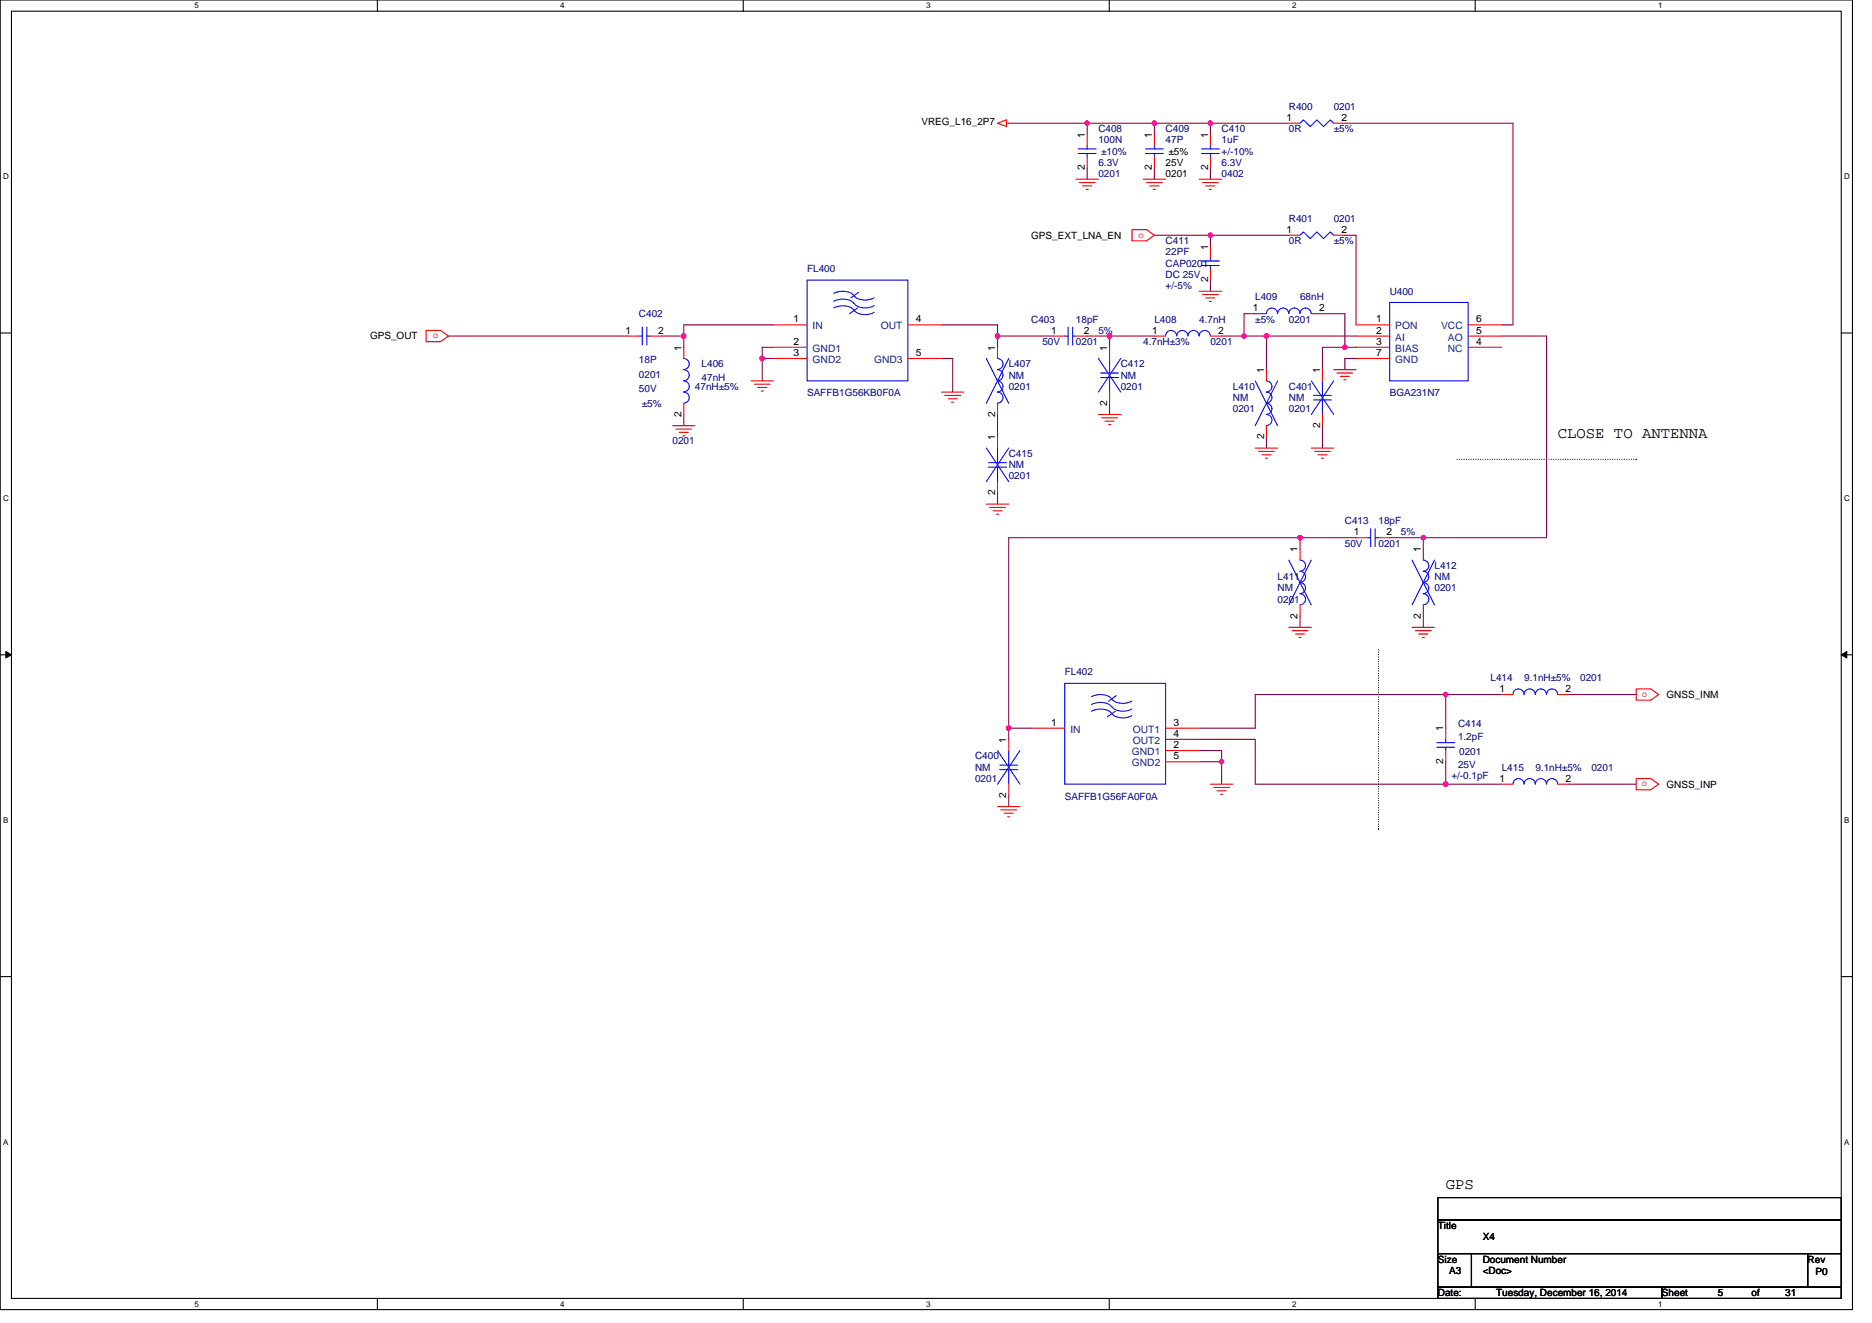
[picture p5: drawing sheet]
<svg xmlns="http://www.w3.org/2000/svg" width="297mm" height="210mm" viewBox="0 0 297 210" stroke-linecap="round" stroke-linejoin="round" font-family="sans-serif">
<path d="M0 0h293.9v207.9h-293.9zM1.8 1.8h290.4v204.3h-290.4z" fill="none" stroke="#000" stroke-width=".17"/>
<g fill="#fff">
<path d="M30.8 .2h.7v1.4h-.7z"/>
<path d="M30.8 206.3h.7v1.4h-.7z"/>
</g>
<path d="M59.9 0v1.8M59.9 206.1v1.8" fill="none" stroke="#000" stroke-width=".17"/>
<g fill="#fff">
<path d="M88.9 .2h.7v1.4h-.7z"/>
<path d="M88.9 206.3h.7v1.4h-.7z"/>
</g>
<path d="M117.9 0v1.8M117.9 206.1v1.8" fill="none" stroke="#000" stroke-width=".17"/>
<g fill="#fff">
<path d="M147 .2h.7v1.4h-.7z"/>
<path d="M147 206.3h.7v1.4h-.7z"/>
</g>
<path d="M176 0v1.8M176 206.1v1.8" fill="none" stroke="#000" stroke-width=".17"/>
<g fill="#fff">
<path d="M205 .2h.7v1.4h-.7z"/>
<path d="M205 206.3h.7v1.4h-.7z"/>
</g>
<path d="M234.1 0v1.8M234.1 206.1v1.8" fill="none" stroke="#000" stroke-width=".17"/>
<g fill="#fff">
<path d="M263.1 .2h.7v1.4h-.7z"/>
<path d="M263.1 206.3h.7v1.4h-.7z"/>
<path d="M.5 27.3h.9v1.4h-.9z"/>
<path d="M292.6 27.3h.9v1.4h-.9z"/>
<path d="M.5 78.4h.9v1.4h-.9z"/>
<path d="M292.6 78.4h.9v1.4h-.9z"/>
</g>
<path d="M0 52.9h1.8M292.2 52.9h1.7" fill="none" stroke="#000" stroke-width=".17"/>
<g fill="#fff">
<path d="M.5 129.5h.8v1.4h-.8z"/>
<path d="M292.6 129.5h.9v1.4h-.9z"/>
</g>
<path d="M0 103.9h1.8M292.2 103.9h1.7" fill="none" stroke="#000" stroke-width=".17"/>
<path d="M.9 103.4l.9 .5-.9 .5zM292.2 103.9l.8-.5v1z" fill="#000" stroke="#000" stroke-width=".16"/>
<g fill="#fff">
<path d="M.5 180.5h.8v1.4h-.8z"/>
<path d="M292.6 180.5h.9v1.4h-.9z"/>
</g>
<path d="M0 155h1.8M292.2 155h1.7M228.2 190.1h64v3.5h-64zM228.2 193.6h64v5.4h-64zM228.2 199h5.3v5.3h-5.3zM233.5 199h53.3v5.3h-53.3zM286.8 199h5.4v5.3h-5.4zM228.2 204.3h35.5v1.8h-35.5zM263.7 204.3h28.5v1.8h-28.5z" fill="none" stroke="#000" stroke-width=".17"/>
<path d="M231.2 72.9h28.4M259.6 72.9h.1M218.7 103.1v28.5M218.7 131.6h.1" fill="none" stroke="#000" stroke-width=".17" stroke-dasharray="0 .3"/>
<g fill="none" stroke="#800040" stroke-width=".17">
<path d="M160.1 19.6h12.4M172.5 19.6v1.7M172.5 19.6h10.7M183.2 19.6h8.9M183.2 19.6v1.7M192.1 19.6h12.4M192.1 19.6v1.7M213.4 19.6h26.7v32h-1.8M172.5 26.7v1.7M183.2 37.3h8.9M183.2 26.7v1.7M192.1 37.3h12.4"/>
<path d="M192.1 26.7v1.7M192.1 37.3v1.8M213.4 37.3h1.8v14.3M71.2 53.3h28.4M104.9 53.3h3.6M108.5 53.3v1.8M120.9 56.9v3.6M120.9 56.9h1.8M122.7 51.6h-14.2v1.7M122.7 55.1h-1.8v1.8M149.4 51.6h8.9v1.7M149.4 56.9h1.8v5.3"/>
<path d="M158.3 53.3v1.8M158.3 53.3h8.9M172.5 53.3h3.6M176.1 53.3v1.8M176.1 53.3h7.1M192.1 44.4v1.8M193.8 53.3h3.6M197.4 53.3h3.6M199.2 49.8h-1.8v3.5M201 53.3h14.2M201 53.3v5.4M209.8 49.8h3.6v5.3"/>
<path d="M213.4 55.1h1.8M213.4 55.1h-3.6v3.6M215.2 56.9h-1.8v1.8M238.3 53.3h7.1v32h-19.6M108.5 65.8v1.8M158.3 78.2v1.8M158.3 65.8v3.5M176.1 64v1.8M201 69.3v1.8M209.8 67.6v3.5M206.3 85.3h-46.2v30.3h3.5M206.3 97.8v1.8"/>
<path d="M206.3 85.3v1.8M206.3 85.3h8.9M220.5 85.3h5.3M225.8 97.8v1.8M225.8 85.3v1.8M160.1 115.6v1.7M190.3 117.3h8.9v7.2h30.2M190.3 119.1h3.5v1.8M229.4 110.2v5.4M229.4 110.2h-30.2v5.4h-8.9M229.4 110.2h8.9M249 110.2h10.6"/>
<path d="M160.1 126.2v1.8M190.3 120.9h3.5v3.6M229.4 120.9v3.6M229.4 124.5h8.9M249 124.5h10.6"/>
</g>
<g fill="#f0f" stroke="#f0f" stroke-width=".17">
<circle cx="229.4" cy="124.4" r=".35"/>
<circle cx="229.4" cy="110.2" r=".35"/>
<circle cx="120.9" cy="56.9" r=".35"/>
<circle cx="213.4" cy="55.1" r=".35"/>
<circle cx="197.4" cy="53.3" r=".35"/>
<circle cx="200.9" cy="53.3" r=".35"/>
<circle cx="192.1" cy="37.3" r=".35"/>
<circle cx="176" cy="53.3" r=".35"/>
<circle cx="160" cy="115.6" r=".35"/>
<circle cx="192.1" cy="19.5" r=".35"/>
<circle cx="183.2" cy="19.5" r=".35"/>
<circle cx="172.5" cy="19.5" r=".35"/>
<circle cx="193.8" cy="120.9" r=".35"/>
<circle cx="225.8" cy="85.3" r=".35"/>
<circle cx="206.3" cy="85.3" r=".35"/>
<circle cx="108.5" cy="53.3" r=".35"/>
<circle cx="158.3" cy="53.3" r=".35"/>
</g>
<g fill="none" stroke="#f00" stroke-width=".17">
<path d="M158.3 19.6l1.4-.6v1.1zM159.7 19.6h.4M204.5 19.6h1.8M211.6 19.6h1.8M170.7 28.4h3.6M171.3 29h2.5M171.8 29.5h1.4M172.3 30.1h.4M172.5 21.3v1.8M172.5 24.9v1.8M179.6 36.4h2.3l1.3 .9-1.3 .9h-2.3zM181.4 28.4h3.6"/>
<path d="M181.9 29h2.5M182.5 29.5h1.4M183 30.1h.3M183.2 21.3v1.8M183.2 24.9v1.8M190.3 28.4h3.5M190.8 29h2.5M191.3 29.5h1.5M191.9 30.1h.3M192.1 21.3v1.8M192.1 24.9v1.8M192.1 39.1v1.8"/>
<path d="M204.5 37.3h1.8M211.6 37.3h1.8M67.6 52.5h2.3l1.3 .8-1.3 .9h-2.3zM99.6 53.3h1.8M103.2 53.3h1.7M108.5 55.1v1.8M122.7 51.6h5.4M122.7 56.9h5.4M122.7 55.1h5.4M144.1 51.6h5.3M144.1 56.9h5.3M158.3 55.1v1.8"/>
<path d="M167.2 53.3h1.7M170.7 53.3h1.8M176.1 55.1v1.8M183.2 53.3h1.8M190.3 46.2h3.5M190.8 46.8h2.5M191.3 47.3h1.5M191.9 47.8h.3M192.1 42.7v1.7M192.1 53.3h1.7M199.2 49.8h1.8M201 58.7v1.8"/>
<path d="M208.1 49.8h1.7M209.8 58.7v1.8M211.6 58.7h3.6M212.2 59.2h2.4M212.7 59.7h1.4M215.2 51.6h5.3M215.2 53.3h5.3M215.2 55.1h5.3M215.2 56.9h5.3M233 51.6h5.3M233 53.3h5.3M233 55.1h5.3"/>
<path d="M106.7 67.6h3.6M107.2 68.1h2.5M107.8 68.6h1.4M108.3 69.2h.4M108.5 64v1.8M119.2 60.5h3.5M119.7 61h2.5M120.2 61.5h1.5M120.8 62.1h.3M149.4 62.2h3.5M149.9 62.8h2.5M150.4 63.3h1.5"/>
<path d="M151 63.8h.3M158.3 64v1.8M158.3 69.3v1.8M158.3 76.5v1.7M174.3 65.8h3.5M174.8 66.3h2.5M175.3 66.8h1.5M175.9 67.4h.3M176.1 62.2v1.8M199.2 71.1h3.5M199.7 71.6h2.5M200.2 72.2h1.5"/>
<path d="M200.8 72.7h.3M201 67.6v1.7M208.1 71.1h3.5M208.6 71.6h2.5M209.1 72.2h1.5M209.7 72.7h.3M209.8 65.8v1.8M213.2 60.3h.4M156.5 80h3.6M157 80.5h2.5M157.6 81.1h1.4M158.1 81.6h.4"/>
<path d="M204.5 99.6h3.6M206.3 87.1v1.8M206.3 96v1.8M215.2 85.3h1.8M218.7 85.3h1.8M224.1 99.6h3.5M225.8 87.1v1.8M225.8 96v1.8M160.1 117.3v1.8M163.6 115.6h5.3M185 115.6h5.3M185 117.3h5.3"/>
<path d="M185 119.1h5.3M205 100.1h2.5M205.6 100.6h1.4M206.1 101.2h.4M224.6 100.1h2.5M225.1 100.6h1.5M225.7 101.2h.3M229.4 115.6v1.7M229.4 119.1v1.8M238.3 110.2h1.8M247.2 110.2h1.8M259.6 109.3h2.3l1.3 .9-1.3 .9h-2.3z"/>
<path d="M158.3 128h3.5M158.8 128.5h2.5M159.3 129.1h1.5M159.9 129.6h.3M160.1 124.5v1.7M185 120.9h5.3M192.1 124.5h3.5M192.6 125h2.5M193.1 125.5h1.5M193.7 126.1h.3M238.3 124.5h1.8M247.2 124.5h1.8"/>
<path d="M259.6 123.6h2.3l1.3 .9-1.3 .8h-2.3z"/>
</g>
<g fill="none" stroke="#00f" stroke-width=".17">
<path d="M206.3 19.6l.5-.6 1.1 1.1 1.1-1.1 1 1.1 1.1-1.1 .5 .6M171.1 23.6h2.8M171.1 24.4h2.8M172.5 23.1v.5M172.5 24.4v.5M181.8 23.6h2.8M181.8 24.4h2.8M183.2 23.1v.5M183.2 24.4v.5M190.6 23.6h2.9M190.6 24.4h2.9M192.1 23.1v.5"/>
<path d="M192.1 24.4v.5M206.3 37.3l.5-.5 1.1 1.1 1.1-1.1 1 1.1 1.1-1.1 .5 .5M101.4 53.3h.5M101.9 51.9v2.9M102.6 51.9v2.9M102.6 53.3h.6M108.5 56.9a.88 .88 0 0 1 .9 .9 .88 .88 0 0 1-.9 .9 .89 .89 0 0 1 .9 .8 .89 .89 0 0 1-.9 .9M128.1 44.4h16v16.1h-16zM132.3 46.6a3 3 0 0 1 3 .1l.2 .2M132.3 48.9a3 3 0 0 1 3 .1l.2 .2M132.3 47.8a3 3 0 0 1 3 .1l.2 .3M135.5 48.2a2.56 2.56 0 0 0 3.2 .3"/>
<path d="M135.5 49.2a2.57 2.57 0 0 0 3.2 .4M135.5 46.9a2.6 2.6 0 0 0 3.2 .4M136.1 48.9l-1.3 .9M136.2 46.4l-1.2 .9M156.5 56.9l3.6 7.1M158.3 56.9a.88 .88 0 0 1 .8 .9 .88 .88 0 0 1-.8 .9 .89 .89 0 0 1 .8 .8 .89 .89 0 0 1-.8 .9M160.1 56.9l-3.6 7.1M168.9 53.3h.6M169.5 51.9v2.9M170.2 51.9v2.9M170.2 53.3h.5M174.3 56.9l3.5 5.3"/>
<path d="M174.6 59.2h2.9M174.6 59.9h2.9M176.1 56.9v2.3M176.1 59.9v2.3M177.8 56.9l-3.5 5.3M185 53.3a.88 .88 0 0 1 .8-.8 .88 .88 0 0 1 .9 .8 .89 .89 0 0 1 .9-.8 .89 .89 0 0 1 .9 .8 .89 .89 0 0 1 .9-.8 .89 .89 0 0 1 .9 .8M190.3 53.3a.88 .88 0 0 1 .9-.8 .88 .88 0 0 1 .8 .8M190.6 41.4h2.9M190.6 42.1h2.9M192.1 40.9v.5M192.1 42.1v.6M201 49.8a.88 .88 0 0 1 .8-.9 .88 .88 0 0 1 .9 .9"/>
<path d="M202.7 49.8a.88 .88 0 0 1 .9-.9 .88 .88 0 0 1 .9 .9 .89 .89 0 0 1 .9-.9 .89 .89 0 0 1 .9 .9 .89 .89 0 0 1 .9-.9 .89 .89 0 0 1 .8 .9M220.5 48h12.5v12.5h-12.5zM108.5 60.5a.88 .88 0 0 1 .9 .8 .88 .88 0 0 1-.9 .9M108.5 62.2a.88 .88 0 0 1 .9 .9 .88 .88 0 0 1-.9 .9M156.5 71.1l3.6 5.4M156.9 73.4h2.8M156.9 74.1h2.8M158.3 60.5a.88 .88 0 0 1 .8 .8 .88 .88 0 0 1-.8 .9M158.3 62.2a.88 .88 0 0 1 .8 .9 .88 .88 0 0 1-.8 .9M158.3 71.1v2.3M158.3 74.1v2.4M160.1 71.1l-3.6 5.4"/>
<path d="M199.2 60.5l3.5 7.1M200.9 60.5a.88 .88 0 0 1 .9 .8 .88 .88 0 0 1-.9 .9M200.9 62.2a.88 .88 0 0 1 .9 .9 .88 .88 0 0 1-.9 .9M200.9 64a.88 .88 0 0 1 .9 .9 .88 .88 0 0 1-.9 .9 .89 .89 0 0 1 .9 .9 .89 .89 0 0 1-.9 .8M202.7 60.5l-3.5 7.1M208.1 60.5l3.5 5.3M208.4 62.8h2.9M208.4 63.5h2.9M209.8 60.5v2.3M209.8 63.5v2.3M211.6 60.5l-3.5 5.3M204.5 88.9l3.6 7.1"/>
<path d="M206.3 88.9a.88 .88 0 0 1 .9 .9 .88 .88 0 0 1-.9 .9M206.3 90.7a.88 .88 0 0 1 .9 .9 .88 .88 0 0 1-.9 .8M206.3 92.5a.88 .88 0 0 1 .9 .8 .88 .88 0 0 1-.9 .9M206.3 94.2a.88 .88 0 0 1 .9 .9 .88 .88 0 0 1-.9 .9M208.1 88.9l-3.6 7.1M217 85.3h.5M217.5 83.9v2.9M218.2 83.9v2.9M218.2 85.3h.5M224.1 88.9l3.5 7.1M225.8 88.9a.88 .88 0 0 1 .9 .9 .88 .88 0 0 1-.9 .9M225.8 90.7a.88 .88 0 0 1 .9 .9 .88 .88 0 0 1-.9 .8"/>
<path d="M225.8 92.5a.88 .88 0 0 1 .9 .8 .88 .88 0 0 1-.9 .9M225.8 94.2a.88 .88 0 0 1 .9 .9 .88 .88 0 0 1-.9 .9M227.6 88.9l-3.5 7.1M158.3 119.1l3.5 5.4M160.1 119.1v2.3M161.8 119.1l-3.5 5.4M168.9 108.5h16.1v16h-16.1zM173.2 110.6a3 3 0 0 1 3 .1l.2 .2M173.2 112.9a3 3 0 0 1 3 .1l.2 .2M173.2 111.8a3 3 0 0 1 3 .1l.2 .3M176.4 112.2a2.56 2.56 0 0 0 3.2 .3M176.4 113.2a2.57 2.57 0 0 0 3.2 .4"/>
<path d="M176.4 110.9a2.6 2.6 0 0 0 3.2 .4M177 112.9l-1.3 .9M177.1 110.4l-1.2 .9M228 117.9h2.8M228 118.6h2.8M229.4 117.3v.6M229.4 118.6v.5M241.8 110.2a.88 .88 0 0 0-.9-.9 .88 .88 0 0 0-.8 .9M243.6 110.2a.88 .88 0 0 0-.9-.9 .88 .88 0 0 0-.9 .9M247.2 110.2a.89 .89 0 0 0-.9-.9 .89 .89 0 0 0-.9 .9 .88 .88 0 0 0-.9-.9 .88 .88 0 0 0-.9 .9M158.6 121.4h2.9M158.6 122.2h2.9"/>
<path d="M160.1 122.2v2.3M241.8 124.4a.88 .88 0 0 0-.9-.8 .88 .88 0 0 0-.8 .8M243.6 124.4a.88 .88 0 0 0-.9-.8 .88 .88 0 0 0-.9 .8M247.2 124.4a.89 .89 0 0 0-.9-.8 .89 .89 0 0 0-.9 .8 .88 .88 0 0 0-.9-.8 .88 .88 0 0 0-.9 .8"/>
</g>
<g font-size="2.5">
<text x="247.2" y="69.5">CLOSE TO ANTENNA</text>
<text x="229.4" y="188.7">GPS</text>
</g>
<g font-size="1.6" fill="#000080">
<text x="204.5" y="17.4">R400</text>
<text x="211.6" y="17.4">0201</text>
<text x="174.3" y="21">C408</text>
<text x="174.3" y="22.8">100N</text>
<text x="185" y="21">C409</text>
<text x="185" y="22.8">47P</text>
<text x="193.8" y="21">C410</text>
<text x="193.8" y="22.8">1uF</text>
<text x="204.5" y="21">0R</text>
<text x="211.6" y="21">±5%</text>
<text x="174.3" y="28.1">0201</text>
<text x="174.3" y="26.3">6.3V</text>
<text x="174.7" y="24.5">±10%</text>
<text x="193.8" y="28.1">0402</text>
<text x="193.8" y="26.3">6.3V</text>
<text x="193.8" y="24.5">+/-10%</text>
<text x="204.5" y="35.2">R401</text>
<text x="211.6" y="35.2">0201</text>
<text x="185" y="38.8">C411</text>
<text x="185" y="40.5">22PF</text>
<text x="204.5" y="38.8">0R</text>
<text x="211.6" y="38.8">±5%</text>
<text x="128.1" y="43.2">FL400</text>
<text x="185" y="42.3">CAP0201</text>
<text x="185" y="44.1">DC 25V</text>
<text x="185" y="45.9">+/-5%</text>
<text x="199.2" y="47.6">L409</text>
<text x="206.3" y="47.6">68nH</text>
<text x="220.5" y="46.8">U400</text>
<text x="101.4" y="50.3">C402</text>
<text x="163.6" y="51.2">C403</text>
<text x="170.7" y="51.2">18pF</text>
<text x="174.3" y="53">5%</text>
<text x="183.2" y="51.2">L408</text>
<text x="190.3" y="51.2">4.7nH</text>
<text x="199.2" y="51.2">±5%</text>
<text x="204.5" y="51.2">0201</text>
<text x="101.4" y="57.6">18P</text>
<text x="101.4" y="59.9">0201</text>
<text x="111.3" y="58.3">L406</text>
<text x="160.1" y="58.3">L407</text>
<text x="165.4" y="54.8">50V</text>
<text x="170.7" y="54.8">0201</text>
<text x="177.8" y="58.3">C412</text>
<text x="181.4" y="54.8">4.7nH±3%</text>
<text x="192.1" y="54.8">0201</text>
<text x="101.4" y="62.2">50V</text>
<text x="101.8" y="64.5">±5%</text>
<text x="110.3" y="61.9">47nH±5%</text>
<text x="111.3" y="60.5">47nH</text>
<text x="128.1" y="62.9">SAFFB1G56KB0F0A</text>
<text x="160.1" y="60.1">NM</text>
<text x="160.1" y="61.9">0201</text>
<text x="177.8" y="60.1">NM</text>
<text x="177.8" y="61.9">0201</text>
<text x="195.6" y="61.9">L410</text>
<text x="195.6" y="63.6">NM</text>
<text x="195.6" y="65.4">0201</text>
<text x="204.5" y="61.9">C401</text>
<text x="204.5" y="63.6">NM</text>
<text x="204.5" y="65.4">0201</text>
<text x="220.5" y="62.9">BGA231N7</text>
<text x="106.7" y="70.4">0201</text>
<text x="160.1" y="72.5">C415</text>
<text x="160.1" y="74.3">NM</text>
<text x="160.1" y="76.1">0201</text>
<text x="213.4" y="83.2">C413</text>
<text x="218.7" y="83.2">18pF</text>
<text x="213.4" y="86.8">50V</text>
<text x="218.7" y="86.8">0201</text>
<text x="222.3" y="85">5%</text>
<text x="202.7" y="92.1">L411</text>
<text x="202.7" y="93.9">NM</text>
<text x="202.7" y="95.7">0201</text>
<text x="227.6" y="90.3">L412</text>
<text x="227.6" y="92.1">NM</text>
<text x="227.6" y="93.9">0201</text>
<text x="168.9" y="107.2">FL402</text>
<text x="236.5" y="108.1">L414</text>
<text x="241.8" y="108.1">9.1nH±5%</text>
<text x="250.7" y="108.1">0201</text>
<text x="231.3" y="115.4">C414</text>
<text x="231.3" y="117.5">1.2pF</text>
<text x="231.5" y="119.8">0201</text>
<text x="154.7" y="120.5">C400</text>
<text x="154.7" y="122.3">NM</text>
<text x="154.7" y="124.1">0201</text>
<text x="230.3" y="123.6">+/-0.1pF</text>
<text x="231.3" y="122">25V</text>
<text x="238.3" y="122.3">L415</text>
<text x="243.6" y="122.3">9.1nH±5%</text>
<text x="252.5" y="122.3">0201</text>
<text x="168.9" y="126.9">SAFFB1G56FA0F0A</text>
</g>
<g font-size="1.6">
<text x="146.2" y="19.9">VREG_L16_2P7</text>
<text x="172.1" y="21.9" transform="rotate(-90 172.1 21.9)">1</text>
<text x="182.8" y="21.9" transform="rotate(-90 182.8 21.9)">1</text>
<text x="191.7" y="21.9" transform="rotate(-90 191.7 21.9)">1</text>
<text x="204.1" y="19.2">1</text>
<text x="212.9" y="19.2">2</text>
<text x="172.1" y="27.1" transform="rotate(-90 172.1 27.1)">2</text>
<text x="182.8" y="27.1" transform="rotate(-90 182.8 27.1)">2</text>
<text x="185" y="28.1">0201</text>
<text x="185" y="26.3">25V</text>
<text x="185.4" y="24.5">±5%</text>
<text x="191.7" y="27.1" transform="rotate(-90 191.7 27.1)">2</text>
<text x="163.6" y="37.9">GPS_EXT_LNA_EN</text>
<text x="191.7" y="39.6" transform="rotate(-90 191.7 39.6)">1</text>
<text x="204.1" y="37">1</text>
<text x="212.9" y="37">2</text>
<text x="191.7" y="44.8" transform="rotate(-90 191.7 44.8)">2</text>
<text x="58.7" y="53.9">GPS_OUT</text>
<text x="99.2" y="53">1</text>
<text x="104.4" y="53">2</text>
<text x="125.9" y="51.2">1</text>
<text x="145.3" y="51.2">4</text>
<text x="166.8" y="53">1</text>
<text x="172" y="53">2</text>
<text x="182.8" y="53">1</text>
<text x="193.3" y="53">2</text>
<text x="198.8" y="49.4">1</text>
<text x="209.3" y="49.4">2</text>
<text x="218.4" y="51.2">1</text>
<text x="218.4" y="53">2</text>
<text x="234.2" y="53">5</text>
<text x="234.2" y="51.2">6</text>
<text x="108.1" y="55.6" transform="rotate(-90 108.1 55.6)">1</text>
<text x="125.9" y="56.5">3</text>
<text x="125.9" y="54.7">2</text>
<text x="145.3" y="56.5">5</text>
<text x="157.9" y="55.6" transform="rotate(-90 157.9 55.6)">1</text>
<text x="175.7" y="55.6" transform="rotate(-90 175.7 55.6)">1</text>
<text x="200.6" y="59.2" transform="rotate(-90 200.6 59.2)">1</text>
<text x="209.5" y="59.2" transform="rotate(-90 209.5 59.2)">1</text>
<text x="218.4" y="54.7">3</text>
<text x="218.4" y="56.5">7</text>
<text x="234.2" y="54.7">4</text>
<text x="175.7" y="64.4" transform="rotate(-90 175.7 64.4)">2</text>
<text x="108.1" y="66.2" transform="rotate(-90 108.1 66.2)">2</text>
<text x="157.9" y="69.9" transform="rotate(-90 157.9 69.9)">1</text>
<text x="157.9" y="66.2" transform="rotate(-90 157.9 66.2)">2</text>
<text x="200.6" y="69.7" transform="rotate(-90 200.6 69.7)">2</text>
<text x="209.5" y="67.9" transform="rotate(-90 209.5 67.9)">2</text>
<text x="157.9" y="78.6" transform="rotate(-90 157.9 78.6)">2</text>
<text x="205.9" y="87.7" transform="rotate(-90 205.9 87.7)">1</text>
<text x="214.8" y="85">1</text>
<text x="220" y="85">2</text>
<text x="225.5" y="87.7" transform="rotate(-90 225.5 87.7)">1</text>
<text x="205.9" y="98.2" transform="rotate(-90 205.9 98.2)">2</text>
<text x="225.5" y="98.2" transform="rotate(-90 225.5 98.2)">2</text>
<text x="237.9" y="109.9">1</text>
<text x="248.4" y="109.9">2</text>
<text x="264.4" y="110.8">GNSS_INM</text>
<text x="159.7" y="117.9" transform="rotate(-90 159.7 117.9)">1</text>
<text x="166.8" y="115.2">1</text>
<text x="186.2" y="118.7">2</text>
<text x="186.2" y="115.2">3</text>
<text x="186.2" y="117">4</text>
<text x="229" y="116.1" transform="rotate(-90 229 116.1)">1</text>
<text x="186.2" y="120.5">5</text>
<text x="229" y="121.3" transform="rotate(-90 229 121.3)">2</text>
<text x="237.9" y="124.1">1</text>
<text x="248.4" y="124.1">2</text>
<text x="264.4" y="125">GNSS_INP</text>
<text x="159.7" y="126.6" transform="rotate(-90 159.7 126.6)">2</text>
<text x="228.2" y="195.1">Title</text>
<text x="235.3" y="196.8">X4</text>
<text x="228.2" y="200.4">Size</text>
<text x="229.9" y="202.2">A3</text>
<text x="235.3" y="200.4">Document Number</text>
<text x="235.3" y="202.2">&lt;Doc&gt;</text>
<text x="286.8" y="200.4">Rev</text>
<text x="288.1" y="202.3">P0</text>
<text x="228.2" y="205.7">Date:</text>
<text x="237.4" y="205.7">Tuesday, December 16, 2014</text>
<text x="263.7" y="205.7">Sheet</text>
<text x="272.6" y="205.7">5</text>
<text x="277.9" y="205.7">of</text>
<text x="283.3" y="205.7">31</text>
</g>
<g font-size="1.6" fill="#f00">
<text x="180.7" y="37.7">o</text>
<text x="68.7" y="53.7">o</text>
<text x="260.5" y="110.6">o</text>
<text x="260.5" y="124.8">o</text>
</g>
<g font-size="1.6" fill="#004080">
<text x="128.9" y="52.3">IN</text>
<text x="139.8" y="52.3">OUT</text>
<text x="221.4" y="52.3">PON</text>
<text x="228.7" y="52.3">VCC</text>
<text x="128.9" y="57.6">GND2</text>
<text x="128.9" y="55.8">GND1</text>
<text x="138.7" y="57.6">GND3</text>
<text x="221.4" y="54.1">AI</text>
<text x="221.4" y="55.8">BIAS</text>
<text x="221.4" y="57.6">GND</text>
<text x="229.7" y="54.1">AO</text>
<text x="229.7" y="55.8">NC</text>
<text x="169.8" y="116.3">IN</text>
<text x="179.6" y="119.8">GND1</text>
<text x="179.8" y="116.3">OUT1</text>
<text x="179.8" y="118.1">OUT2</text>
<text x="179.6" y="121.6">GND2</text>
</g>
<g font-size="1.3">
<text x="30.8" y="1.3">5</text>
<text x="88.9" y="1.3">4</text>
<text x="147" y="1.3">3</text>
<text x="205" y="1.3">2</text>
<text x="263.1" y="1.3">1</text>
<text x=".5" y="28.4">D</text>
<text x="292.6" y="28.4">D</text>
<text x=".5" y="79.5">C</text>
<text x="292.6" y="79.5">C</text>
<text x=".5" y="130.6">B</text>
<text x="292.6" y="130.6">B</text>
<text x=".5" y="181.7">A</text>
<text x="292.6" y="181.7">A</text>
<text x="30.8" y="207.4">5</text>
<text x="88.9" y="207.4">4</text>
<text x="147" y="207.4">3</text>
<text x="205" y="207.4">2</text>
<text x="263.1" y="207.4">1</text>
</g>
</svg>
